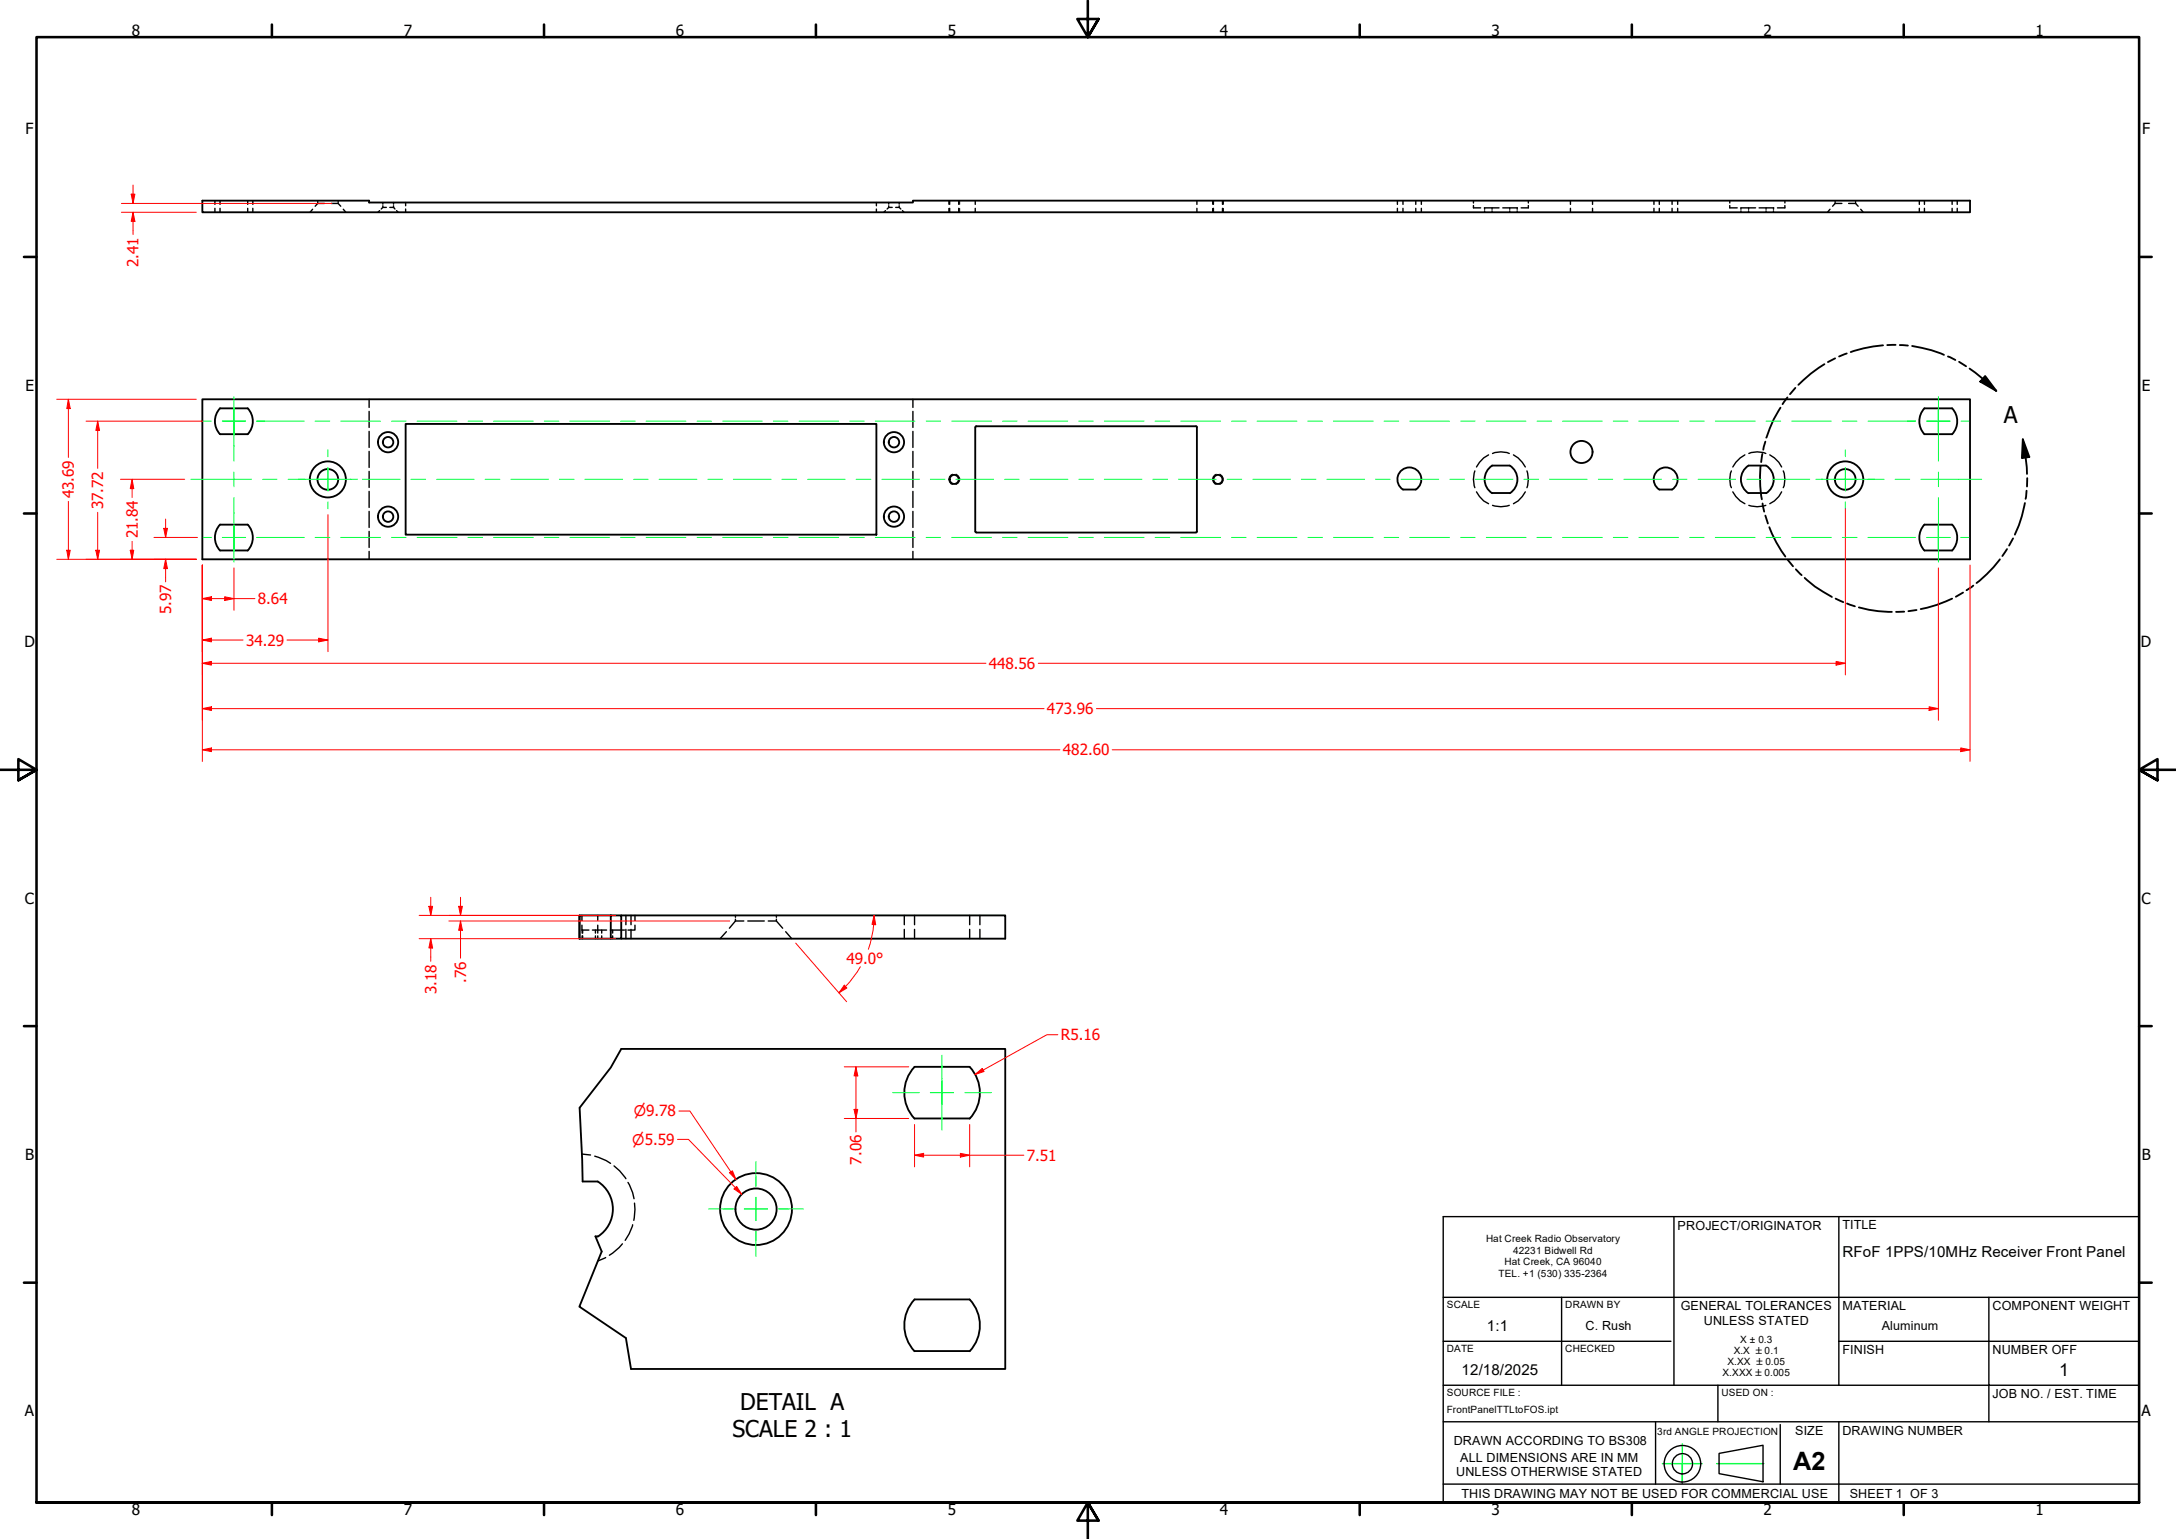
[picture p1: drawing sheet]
<svg xmlns="http://www.w3.org/2000/svg" width="594mm" height="420mm" viewBox="0 0 594 420" stroke-linecap="round" stroke-linejoin="round" font-family="sans-serif">
<!-- layer: Hidden (ANSI) -->
<g fill="none" stroke="#000" stroke-width=".38">
<path d="M58.7 54.8v1M58.7 56.9v1.1M60.1 54.8v1M60.1 56.9v1.1M67.6 54.8v1M67.6 56.9v1.1M69 54.8v1M69 56.9v1.1M85.3 57.1l-.7 .9M86.7 55.5h1.9M86.7 55.5l-.7 .8M86.7 54.8v.2"/>
<path d="M86.7 55.3v.2M90.4 55.5h1.9M92.3 55.5l.7 .8M92.3 54.8v.2M92.3 55.3v.2M93.7 57.1l.7 .9M103.6 57.5l-.4 .5M104.5 56.6h1M104.5 56.6l-.4 .5M104.5 55.3v.4M104.5 56.2v.4M106.4 56.6h1"/>
<path d="M107.4 56.6l.4 .5M107.4 55.3v.4M107.4 56.2v.4M108.3 57.5l.4 .5M110.7 55.3v.9M110.7 57.1v.9M239.3 55.3v.9M239.3 57.1v.9M241.7 57.5l-.4 .5M242.6 56.6h1M242.6 56.6l-.4 .5M242.6 55.3v.4"/>
<path d="M242.6 56.2v.4M244.5 56.6h1M245.5 56.6l.4 .5M245.5 55.3v.4M245.5 56.2v.4M246.4 57.5l.4 .5M259.3 54.8v1M259.3 56.9v1.1M261.7 54.8v1M261.7 56.9v1.1M266.3 54.8v1M266.3 56.9v1.1"/>
<path d="M326.8 54.8v1M326.8 56.9v1.1M331.3 54.8v1M331.3 56.9v1.1M333.8 54.8v1M333.8 56.9v1.1M381.5 54.8v1M381.5 56.9v1.1M383 54.8v1M383 56.9v1.1M386.5 54.8v1M386.5 56.9v1.1"/>
<path d="M388 54.8v1M388 56.9v1.1M402.3 56.1v.6h1.9M402.3 54.8v.6M405.3 57.6v.4M407.4 56.7v.4M407.4 57.6v.4M409.3 56.7h-4v.4M410.3 56.7h4M412.2 56.7v.4M412.2 57.6v.4M414.2 56.7v.4"/>
<path d="M414.2 57.6v.4M417.3 56.1v.6h-2M417.3 54.8v.6M428.8 54.8v1M428.8 56.9v1.1M434.8 54.8v1M434.8 56.9v1.1M451.5 54.8v1M451.5 56.9v1.1M453 54.8v1M453 56.9v1.1M456.5 54.8v1"/>
<path d="M456.5 56.9v1.1M458 54.8v1M458 56.9v1.1M472.2 56.1v.6h2.1M472.2 54.8v.6M475.3 57.6v.4M477.4 56.7v.4M477.4 57.6v.4M479.3 56.7h-4v.4M480.3 56.7h4M482.2 56.7v.4M482.2 57.6v.4"/>
<path d="M484.2 56.7v.4M484.2 57.6v.4M487.3 56.1v.6h-2M487.3 54.8v.6M499.6 57.1l-.7 .9M501 55.5h1.9M501 55.5l-.7 .8M501 54.8v.2M501 55.3v.2M504.7 55.5h1.9M506.6 55.5l.7 .8M506.6 54.8v.2"/>
<path d="M506.6 55.3v.2M508 57.1l.7 .9M524 54.8v1M524 56.9v1.1M525.4 54.8v1M525.4 56.9v1.1M533 54.8v1M533 56.9v1.1M534.4 54.8v1M534.4 56.9v1.1M100.8 109v2.2M100.8 112.3v4.4"/>
<path d="M100.8 117.8v4.4M249.2 109v2.2M249.2 112.3v4.4M249.2 117.8v4.4M100.8 123.2v4.4M100.8 128.7v4.4M100.8 134.2v4.3M100.8 139.6v4.4M249.2 123.2v4.4M249.2 128.7v4.4M249.2 134.2v4.3M249.2 139.6v4.4"/>
<path d="M402.7 128.6a7 7 0 0 0 0 4.5M403.1 134.3l.8 1.3 1.2 1.2 1.3 .7M406.4 124.2l-1.3 .8-1.2 1.2-.8 1.3M407.5 123.8a6.1 6.1 0 0 1 4.6 0M407.5 138a7 7 0 0 0 4.6 0M413.2 124.2l1.3 .8 1.1 1.2 .8 1.3M416.4 134.3l-.8 1.3-1.1 1.2-1.3 .7M416.9 128.6a7 7 0 0 1 0 4.5M472.7 128.6a6.1 6.1 0 0 0 0 4.5M473.1 134.3l.8 1.3 1.2 1.2 1.3 .7M476.4 124.2l-1.3 .8-1.2 1.2-.8 1.3M477.5 123.8a6.3 6.3 0 0 1 4.6 0"/>
<path d="M477.5 138a7.2 7.2 0 0 0 4.6 0M483.2 124.2l1.2 .8 1.2 1.2 .8 1.3M486.4 134.3l-.8 1.3-1.2 1.2-1.2 .7M486.9 128.6a6.1 6.1 0 0 1 0 4.5M100.8 145.1v4.4M100.8 150.5v2.2M249.2 145.1v4.4M249.2 150.5v2.2M158.9 249.9v1.3M158.9 252.6v1.3h1.9M158.9 253.9v.8M158.9 255.5v.8"/>
<path d="M159.1 253.9v.8M159.1 255.5v.8M161.7 253.9h3.9M162.6 253.9v.8M162.6 255.5v.8M163.2 249.9v1.3M163.2 252.6v2.1M163.2 255.5v.8M164.3 253.9v.8M164.3 255.5v.8M166.6 253.9h3.9M167.3 253.9v.8"/>
<path d="M167.3 255.5v.8M170.9 249.9v2.6M170.9 253.7v2.6M172.3 249.9v2.6M172.3 253.7v2.6M173.4 252.6v1.3h-2M173.4 249.9v1.3M198.3 254.4l-1.7 1.9M200.8 251.4h2.3M200.8 251.4l-1.7 2M200.8 249.9v.5M200.8 250.9v.5"/>
<path d="M204.2 251.4h4.5M209.7 251.4h2.3l1.7 2M212 249.9v.5M212 250.9v.5M214.5 254.4l1.7 1.9M246.9 249.9v2.6M246.9 253.7v2.6M249.7 249.9v2.6M249.7 253.7v2.6M264.7 249.9v2.6M264.7 253.7v2.6M267.5 249.9v2.6"/>
<path d="M267.5 253.7v2.6M158.9 315.1l2.3 .2M162.4 315.6l3.1 1.2 1.2 .8M167.6 318.3l1.6 1.3 1.7 2.2M169.9 339.6l-.9 1-2.6 2.1M171.4 322.8l1.3 2.8 .4 1.7M172.7 334.4l-.9 2.4-1.1 1.8M173.2 328.5l.2 1.7-.4 3M165.4 343.3l-2.2 1"/>
</g>
<!-- layer: Hidden Narrow (ANSI) -->
<path d="M259 54.8v1M259 56.9v1.1M262 54.8v1M262 56.9v1.1M331 54.8v1M331 56.9v1.1M334 54.8v1M334 56.9v1.1M260.1 129.5a1.44 1.44 0 0 0-1.1 1.4 1.44 1.44 0 0 0 1.1 1.3M261 129.5a1.45 1.45 0 0 1 1 1.4 1.45 1.45 0 0 1-1 1.3M332 129.5a1.47 1.47 0 0 0-1 1.4 1.47 1.47 0 0 0 1 1.3M333 129.5a1.48 1.48 0 0 1 1 1.4 1.48 1.48 0 0 1-1 1.3" fill="none" stroke="#000" stroke-width=".27"/>
<!-- layer: Visible (ANSI) -->
<g fill="none" stroke="#000" stroke-width=".51">
<path d="M55.2 54.8h45.6v.5h148.4v-.5h288.6v3.2h-482.6zM55.2 109h482.6v43.7h-482.6zM60.1 111.5h7.5a5.2 5.2 0 0 1 0 7l-7.5 .1a5.2 5.2 0 0 1 0-7.1zM110.7 115.7h128.6v30.3h-128.6zM266.3 116.6v28.5M266.3 116.6l.2-.2h60l.3 .2M326.8 116.6v28.5l-.3 .2M525.4 111.5h7.5a5.2 5.2 0 0 1 .1 7l-7.6 .1a5.2 5.2 0 0 1 0-7.1zM382.6 128.5a3.3 3.3 0 0 1 4.8 .4 3.3 3.3 0 0 1-.9 4.8h-3.5a3.3 3.3 0 0 1-.4-5.2zM407.4 127.1h4.8a4.5 4.5 0 0 1 0 7.6M407.4 134.6h4.8M407.4 127.1a4.5 4.5 0 0 0 0 7.6"/>
<path d="M452.6 128.5a3.3 3.3 0 0 1 4.8 .4 3.3 3.3 0 0 1-.9 4.8h-3.5a3.3 3.3 0 0 1-.4-5.2zM477.4 134.6h4.8M482.2 127.1h-4.8a4.5 4.5 0 0 0 0 7.6M482.2 127.1a4.5 4.5 0 0 1 0 7.6M60.1 143.2h7.5M60.1 143.2a5.2 5.2 0 0 0 0 7.1h7.5a5.2 5.2 0 0 0 0-7.1M266.3 145.1l.2 .2M266.5 145.4h60M525.4 143.2h7.6M525.4 143.2a5.2 5.2 0 0 0 0 7.1h7.6a5.2 5.2 0 0 0-.1-7.1M169.6 249.9h104.8v6.4h-104.8M169.6 286.4h104.8v87.3h-102.1"/>
<path d="M249.7 291.3h15a10.3 10.3 0 0 1 0 14.1h-15a10.3 10.3 0 0 1 0-14.1zM159.1 322.6h4.1a8.9 8.9 0 0 1 0 15M162.6 337.5h.6M249.7 368.9h15M249.7 368.9a10.3 10.3 0 0 1 0-14.1h15a10.3 10.3 0 0 1 0 14.1"/>
<circle cx="89.5" cy="130.9" r="2.83"/>
<circle cx="89.5" cy="130.9" r="4.9"/>
<circle cx="105.9" cy="120.7" r="1.43"/>
<circle cx="105.9" cy="120.7" r="2.76"/>
<circle cx="244.1" cy="120.7" r="1.43"/>
<circle cx="244.1" cy="120.7" r="2.76"/>
<circle cx="260.5" cy="130.9" r="1.24"/>
<circle cx="332.5" cy="130.9" r="1.24"/>
<circle cx="431.8" cy="123.4" r="3"/>
<circle cx="503.8" cy="130.9" r="2.83"/>
<circle cx="503.8" cy="130.9" r="4.9"/>
<circle cx="105.9" cy="141" r="1.43"/>
<circle cx="105.9" cy="141" r="2.76"/>
<circle cx="244.1" cy="141" r="1.43"/>
<circle cx="244.1" cy="141" r="2.76"/>
<circle cx="206.4" cy="330.1" r="5.6"/>
<circle cx="206.4" cy="330.1" r="9.8"/>
</g>
<!-- layer: Break Line (ANSI) -->
<path d="M158.2 249.9v6.4M158.2 256.3h8.6M166.8 249.9h2.8v6.4h-2.8zM166.8 249.9h-8.6v6.4M169.6 286.4l-2.8 5-8.6 11 .9 20.2M162.6 337.5l1.7 4.2-6.1 15 12.7 8.6 1.4 8.4" fill="none" stroke="#000" stroke-width=".51"/>
<!-- layer: Detail Boundary (ANSI) -->
<g fill="none" stroke="#000" stroke-width=".51">
<path d="M498.1 99.4a35.4 35.4 0 0 0-7.1 5.7M501 97.8l-2 1M504.2 96.5l-2.1 .8M514.1 94.3a35 35 0 0 0-8.8 1.8M517.5 94.1l-2.3 .1M518.7 94.2l2.2 .1M522 94.5h.1a32.4 32.4 0 0 1 8.6 2.4M531.8 97.3l2 1M534.9 98.8l1.9 1.2M486.1 111.3a32.3 32.3 0 0 0-3.9 8.2M488 108.5l-1.3 1.8M490.2 105.9l-1.5 1.7"/>
<path d="M537.7 100.6l3.6 2.8 3.7 3.3M542 102.7l3 4-4.4-2.5zM552.3 119.9l1.7 4.9-2 .3zM552.3 119.9l.7 5 .4 4.5M480.7 127.3a30.1 30.1 0 0 0 .3 9M481.1 123.9l-.3 2.3M481.2 137.5l.4 2.2M482 120.6l-.6 2.2M552.8 137.3a34.8 34.8 0 0 1-2.7 8.7M553.3 134l-.3 2.2M553.5 130.5l-.1 2.3M482 140.8l.7 2.1"/>
<path d="M483 143.9a33.5 33.5 0 0 0 4.4 8M488.1 152.8l1.4 1.8M490.3 155.4l1.6 1.6M492.7 157.8a31 31 0 0 0 7.4 5.2M538.7 159.9l-1.8 1.2M546 152.7a30.4 30.4 0 0 1-6.4 6.5M547.9 149.9l-1.2 1.9M549.6 147l-1.1 1.9M501.1 163.4l2.1 1M504.3 164.8l2.1 .7M507.5 165.8a33.1 33.1 0 0 0 9 1.2M519.9 167h-2.2"/>
<path d="M523.2 166.5l-2.2 .4M533 163.4a34 34 0 0 1-8.6 2.9M535.9 161.8l-1.9 1.1"/>
</g>
<path d="M542 102.7l3 4-4.4-2.5zM552.3 119.9l1.7 4.9-2 .3z" fill="#000"/>
<!-- layer: Border (ANSI) -->
<g fill="none" stroke="#000" stroke-width=".7">
<path d="M74.2 6.7v3.4M148.5 6.7v3.4M222.8 6.7v3.4M297 .2v9.9l-2.9-4.9h5.8l-2.9 4.9 2.9-4.9M371.2 6.7v3.4M445.5 6.7v3.4M519.7 6.7v3.4M6.5 70.1h3.5M584 70.1h3.4M6.5 140.2h3.5M584 140.2h3.4M0 210.2h10l-5-3v5.8l5-2.8-5 2.8"/>
<path d="M594 210.2h-10l5-3v5.8l-5-2.8 5 2.8M6.5 280.1h3.5M584 280.1h3.4M6.5 350.2h3.5M584 350.2h3.4M10 410.2v-400.1h574v400.1h-574h574M74.2 410.2v3.4M148.5 410.2v3.4M222.8 410.2v3.4M299.9 415.1l-2.9-4.9 2.9 4.9h-5.8l2.9-4.9v10M371.2 410.2v3.4M445.5 410.2v3.4"/>
<path d="M519.7 410.2v3.4"/>
</g>
<!-- layer: Sketch Geometry(Design Office) -->
<g fill="none" stroke="#000" stroke-width=".38">
<path d="M394 332.1h190v78.1h-190zM457 332.1v46.1M502 332.1v46.1M394 354.2h190M426.3 354.2v24M543 354.2v24h41M394 366.2h62.2M394 378.2h108M469 378.2v10M502 366.2h82M502 378.2h41v10M394 388.2h190"/>
<path d="M452 388.2v17M459.3 399.6v5.3M469.3 396.8l12-2.2v9.9l-12-2.2zM486 388.9v16.3M502 388.2v22M394 405.2h190"/>
<circle cx="459.3" cy="399.6" r="5"/>
<circle cx="459.3" cy="399.6" r="2.76"/>
</g>
<path d="M453.8 399.6h10.9M459.3 394.2v10.7M468.7 399.6h12.8" fill="none" stroke="#0f0" stroke-width=".38"/>
<!-- layer: Centerline (ANSI) -->
<g fill="none" stroke="#00ff40" stroke-width=".27">
<path d="M63.9 108.3v17.6M529.2 108.3v17.6M52.1 130.9h16.5M63.9 135.9v17.6M63.9 128.9v4M71.7 130.9h3.9M78.7 130.9h10.2M91.9 130.9h4M98.9 130.9h10.3M112.2 130.9h4M119.2 130.9h10.3M132.5 130.9h4"/>
<path d="M139.4 130.9h10.3M152.7 130.9h4M159.7 130.9h10.3M173 130.9h4M180 130.9h10.2M193.2 130.9h4M200.2 130.9h10.3M213.5 130.9h4M220.5 130.9h10.3M233.7 130.9h4M240.7 130.9h10.3M254 130.9h4"/>
<path d="M261 130.9h10.3M274.3 130.9h4M281.2 130.9h10.3M294.5 130.9h4M301.5 130.9h10.3M314.8 130.9h4M321.8 130.9h10.2M335 130.9h4M342 130.9h10.3M355.3 130.9h4M362.3 130.9h10.3M375.5 130.9h4"/>
<path d="M382.5 130.9h10.3M395.8 130.9h4M402.8 130.9h10.3M416.1 130.9h4M423 130.9h10.3M436.4 130.9h3.9M443.4 130.9h10.2M456.6 130.9h4M463.6 130.9h10.2M476.9 130.9h3.9M483.9 130.9h10.2M497.1 130.9h4"/>
<path d="M504.1 130.9h10.3M517.4 130.9h4M524.4 130.9h16.6M529.2 128.9v4M529.2 135.9v17.6"/>
</g>
<!-- layer: Center Mark (ANSI) -->
<g fill="none" stroke="#00ff40" stroke-width=".27">
<path d="M60.7 115h3.2v-3.2v6.4v-3.2h3.2M70 115h2.2M520.8 115h2.2M526 115h6.4M529.2 111.8v6.4zM81.5 130.9h1.8M86.4 130.9h6.3zM89.5 127.7v6.3zM89.5 122.8v1.9M89.5 137v1.9M95.7 130.9h1.9M495.7 130.9h1.9"/>
<path d="M500.6 130.9h6.4zM503.8 127.7v6.3zM503.8 122.8v1.9M503.8 137v1.9M510 130.9h1.9M55.5 146.7h2.2M60.7 146.7h6.4M63.9 143.6v6.3zM526 146.7h3.2v-3.1v6.3v-3.2h3.2M535.4 146.7h2.1"/>
</g>
<!-- layer: Dimension (ANSI) -->
<path d="M55.2 204.7h2.5" fill="none" stroke="#f00" stroke-width=".27"/>
<path d="M55.2 204.7l2.5-.5v1z" fill="#f00"/>
<path d="M55.2 204.7l2.5-.5v1zM535.3 204.7h2.5" fill="none" stroke="#f00" stroke-width=".27"/>
<path d="M535.3 204.2l2.5 .5-2.5 .5z" fill="#f00"/>
<path d="M55.2 154.3v53.6M537.8 154.3v53.6M55.2 193.5h2.5M57.7 204.7h231.7M303.7 204.7h231.6M535.3 204.2l2.5 .5-2.5 .5z" fill="none" stroke="#f00" stroke-width=".27"/>
<path d="M55.2 193.5l2.5-.5v1z" fill="#f00"/>
<path d="M55.2 193.5l2.5-.5v1zM526.7 193.5h2.5" fill="none" stroke="#f00" stroke-width=".27"/>
<path d="M526.7 193l2.5 .5-2.5 .5z" fill="#f00"/>
<path d="M55.2 154.3v42.3M529.2 155v41.6M55.2 181.1h2.5M57.7 193.5h227.4M299.3 193.5h227.4M526.7 193l2.5 .5-2.5 .5z" fill="none" stroke="#f00" stroke-width=".27"/>
<path d="M55.2 181.1l2.5-.5v1z" fill="#f00"/>
<path d="M55.2 181.1l2.5-.5v1zM501.3 181.1h2.5" fill="none" stroke="#f00" stroke-width=".27"/>
<path d="M501.3 180.6l2.5 .5-2.5 .5z" fill="#f00"/>
<path d="M503.8 138.9v7.8M55.2 154.3v30M503.8 146.9v37.4M55.2 174.7h2.5M57.7 181.1h211.5M283.5 181.1h217.8M501.3 180.6l2.5 .5-2.5 .5z" fill="none" stroke="#f00" stroke-width=".27"/>
<path d="M55.2 174.7l2.5-.5v1z" fill="#f00"/>
<path d="M55.2 174.7l2.5-.5v1zM87 174.7h2.5" fill="none" stroke="#f00" stroke-width=".27"/>
<path d="M87 174.2l2.5 .5-2.5 .5z" fill="#f00"/>
<path d="M55.2 154.3v23.6M89.5 140.5v6.2M89.5 146.9v31M55.2 163.4h2.5M57.7 174.7h8.7M78.4 174.7h8.6M87 174.2l2.5 .5-2.5 .5z" fill="none" stroke="#f00" stroke-width=".27"/>
<path d="M55.2 163.4l2.5-.5v1z" fill="#f00"/>
<path d="M55.2 163.4l2.5-.5v1zM61.3 163.4h2.6" fill="none" stroke="#f00" stroke-width=".27"/>
<path d="M61.3 162.9l2.6 .5-2.6 .5z" fill="#f00"/>
<path d="M45.2 152.7v2.5M55.2 154.3v12.3M63.9 155v11.6M57.7 163.4h3.6M61.3 162.9l2.6 .5-2.6 .5zM63.9 163.4h5.7" fill="none" stroke="#f00" stroke-width=".27"/>
<path d="M45.2 152.7l.5 2.5h-1z" fill="#f00"/>
<path d="M45.2 152.7l.5 2.5h-1zM45.2 144.3v2.4" fill="none" stroke="#f00" stroke-width=".27"/>
<path d="M44.7 144.3h1l-.5 2.4z" fill="#f00"/>
<path d="M36.1 150.2v2.5M42 152.7h11.6M42 146.7h11.9M44.7 144.3h1l-.5 2.4zM45.2 141.7v2.6M45.2 155.2v3.7" fill="none" stroke="#f00" stroke-width=".27"/>
<path d="M35.6 150.2h.9l-.4 2.5z" fill="#f00"/>
<path d="M36.1 130.9v2.5M35.6 150.2h.9l-.4 2.5z" fill="none" stroke="#f00" stroke-width=".27"/>
<path d="M36.1 130.9l.4 2.5h-.9z" fill="#f00"/>
<path d="M32.9 130.9h17.5M36.1 130.9l.4 2.5h-.9zM36.1 133.4v2.4M26.7 150.2v2.5M32.9 152.7h20.7M36.1 147.8v2.4" fill="none" stroke="#f00" stroke-width=".27"/>
<path d="M26.2 150.2h1l-.5 2.5z" fill="#f00"/>
<path d="M26.7 115v2.5M26.2 150.2h1l-.5 2.5z" fill="none" stroke="#f00" stroke-width=".27"/>
<path d="M26.7 115l.5 2.5h-1z" fill="#f00"/>
<path d="M23.5 115h32M26.7 115l.5 2.5h-1zM26.7 117.5v10.4M26.7 139.9v10.3M18.7 150.2v2.5M23.5 152.7h30.1" fill="none" stroke="#f00" stroke-width=".27"/>
<path d="M18.2 150.2h1l-.5 2.5z" fill="#f00"/>
<path d="M18.7 109v2.5M18.2 150.2h1l-.5 2.5z" fill="none" stroke="#f00" stroke-width=".27"/>
<path d="M18.7 109l.5 2.5h-1z" fill="#f00"/>
<path d="M36.3 58v2.4M15.5 109h38.1M18.7 109l.5 2.5h-1zM18.7 111.5v13.4M18.7 136.9v13.3M15.5 152.7h38.1" fill="none" stroke="#f00" stroke-width=".27"/>
<path d="M36.3 58l.5 2.4h-1z" fill="#f00"/>
<path d="M36.3 58l.5 2.4h-1zM36.3 53v2.5" fill="none" stroke="#f00" stroke-width=".27"/>
<path d="M35.8 53h1l-.5 2.5z" fill="#f00"/>
<path d="M33.1 58h20.5M33.1 55.5h57.6M35.8 53h1l-.5 2.5zM36.3 50.5v2.5M36.3 60.4v3.7M199.5 319.9l1.4 2.1" fill="none" stroke="#f00" stroke-width=".27"/>
<!-- layer: Center Mark (ANSI) -->
<path d="M243.7 298.3h7.3M257.2 295.1v3.2h-3.2h6.3h-3.1v3.2zM263.4 298.3h7.3M206.4 317.1v6.8M193.4 330.1h6.8M203.2 330.1h6.3M206.4 326.9v6.3M206.4 336.2v6.8M212.6 330.1h6.7" fill="none" stroke="#00ff40" stroke-width=".27"/>
<!-- layer: Centerline (ANSI) -->
<path d="M257.2 288.1v20.4" fill="none" stroke="#00ff40" stroke-width=".27"/>
<!-- layer: Dimension (ANSI) -->
<path d="M199.1 320.1l.9-.5 .9 2.4z" fill="#f00"/>
<path d="M185.4 303.3h2.9l11.2 16.6M199.1 320.1l.9-.5 .9 2.4zM200.8 324.3l1.7 1.8" fill="none" stroke="#f00" stroke-width=".27"/>
<path d="M201.1 323.9l1.4 2.2-2.1-1.5z" fill="#f00"/>
<path d="M185 311.1h3l12.8 13.2M262.2 315.4h2.5M201.1 323.9l1.4 2.2-2.1-1.5z" fill="none" stroke="#f00" stroke-width=".27"/>
<path d="M262.2 314.9l2.5 .5-2.5 .5z" fill="#f00"/>
<path d="M249.7 315.4h2.5M262.2 314.9l2.5 .5-2.5 .5z" fill="none" stroke="#f00" stroke-width=".27"/>
<path d="M249.7 315.4l2.5-.5v1z" fill="#f00"/>
<path d="M233.7 302.9v2.5M249.7 315.4l2.5-.5v1zM249.7 307v11.6M252.2 315.4h10M264.7 315.4h14.8M264.7 307v11.6" fill="none" stroke="#f00" stroke-width=".27"/>
<path d="M233.2 302.9h1l-.5 2.5z" fill="#f00"/>
<path d="M233.7 291.3v2.4M233.2 302.9h1l-.5 2.5z" fill="none" stroke="#f00" stroke-width=".27"/>
<path d="M233.7 291.3l.5 2.4h-1z" fill="#f00"/>
<path d="M230.5 291.3h17.6M233.7 291.3l.5 2.4h-1zM233.7 293.7v9.2M268.4 292.1l-2.2 1.2M230.5 305.4h17.6M233.7 305.4v3.6" fill="none" stroke="#f00" stroke-width=".27"/>
<path d="M266.2 293.3l2-1.6 .5 .8z" fill="#f00"/>
<path d="M117.6 256.3v2.5M266.2 293.3l2-1.6 .5 .8zM288.8 282.5h-3l-17.4 9.6" fill="none" stroke="#f00" stroke-width=".27"/>
<path d="M117.6 256.3l.5 2.5h-1z" fill="#f00"/>
<path d="M117.6 256.3l.5 2.5h-1zM117.6 247.4v2.5" fill="none" stroke="#f00" stroke-width=".27"/>
<path d="M117.1 247.4h1l-.5 2.5z" fill="#f00"/>
<path d="M114.4 256.3h53.6M114.4 249.9h53.6M117.1 247.4h1l-.5 2.5zM117.6 245v2.4M117.6 258.8v3.6M125.7 247.4v2.5" fill="none" stroke="#f00" stroke-width=".27"/>
<path d="M125.2 247.4h1l-.5 2.5z" fill="#f00"/>
<path d="M125.2 247.4h1l-.5 2.5zM125.7 251.4v2.6" fill="none" stroke="#f00" stroke-width=".27"/>
<path d="M125.7 251.4l.5 2.6h-1z" fill="#f00"/>
<path d="M122.6 249.9h45.4M122.6 251.4h76.6M125.7 251.4l.5 2.6h-1zM125.7 245v2.4M125.7 254v7.6M230.8 269.3l-1.8 1.8" fill="none" stroke="#f00" stroke-width=".27"/>
<path d="M230.5 269l.7 .7-2.2 1.4z" fill="#f00"/>
<path d="M238.6 249.9v2.6M230.5 269l.7 .7-2.2 1.4z" fill="none" stroke="#f00" stroke-width=".27"/>
<path d="M238.6 249.9l.5 2.6-1-.1z" fill="#f00"/>
<path d="M217.2 257.5l13.9 16M238.5 252.4a28 28 0 0 1-1.4 6.8M238.6 249.9l.5 2.6-1-.1zM234.9 263.9a28 28 0 0 1-4.1 5.4" fill="none" stroke="#f00" stroke-width=".27"/>
<!-- layer: Centerline (ANSI) -->
<g fill="none" stroke="#00ff40" stroke-width=".27">
<path d="M55.5 115h2.2M60.7 115h6.4M70 115h13.1M86 115h4M93 115h10.9M106.9 115h4M113.9 115h10.9M127.8 115h4M134.7 115h10.9M148.6 115h4M155.6 115h10.8M169.4 115h4"/>
<path d="M176.4 115h10.9M190.3 115h3.9M197.3 115h10.9M211.1 115h4M218.1 115h10.9M232 115h4M239 115h10.8M252.9 115h3.9M259.8 115h10.9M273.7 115h4M280.7 115h10.8M294.5 115h4"/>
<path d="M301.5 115h10.9M315.3 115h4M322.3 115h10.9M336.2 115h4M343.2 115h10.9M357.1 115h4M364 115h10.9M377.9 115h4M384.9 115h10.8M398.8 115h3.9M405.8 115h10.8M419.6 115h4"/>
<path d="M426.6 115h10.9M440.4 115h4M447.4 115h10.9M461.3 115h4M468.3 115h10.9M482.2 115h4M489.1 115h10.9M503 115h4M510 115h13M526 115h6.4M535.4 115h2.1M55.5 146.7h2.2"/>
<path d="M60.7 146.7h6.4M70 146.7h13.1M86 146.7h4M93 146.7h10.9M106.9 146.7h4M113.9 146.7h10.9M127.8 146.7h4M134.7 146.7h10.9M148.6 146.7h4M155.6 146.7h10.8M169.4 146.7h4M176.4 146.7h10.9"/>
<path d="M190.3 146.7h3.9M197.3 146.7h10.9M211.1 146.7h4M218.1 146.7h10.9M232 146.7h4M239 146.7h10.8M252.9 146.7h3.9M259.8 146.7h10.9M273.7 146.7h4M280.7 146.7h10.8M294.5 146.7h4M301.5 146.7h10.9"/>
<path d="M315.3 146.7h4M322.3 146.7h10.9M336.2 146.7h4M343.2 146.7h10.9M357.1 146.7h4M364 146.7h10.9M377.9 146.7h4M384.9 146.7h10.8M398.8 146.7h3.9M405.8 146.7h10.8M419.6 146.7h4M426.6 146.7h10.9"/>
<path d="M440.4 146.7h4M447.4 146.7h10.9M461.3 146.7h4M468.3 146.7h10.9M482.2 146.7h4M489.1 146.7h10.9M503 146.7h4M510 146.7h13M526 146.7h6.4M535.4 146.7h2.1"/>
</g>
<text font-size="6.9" x="489.5" y="401.4">A2</text>
<g font-size="6.3">
<text x="547.1" y="115.4">A</text>
<text x="202.1" y="384.9">DETAIL A</text>
<text x="200" y="392.3">SCALE 2 : 1</text>
</g>
<text font-size="4.8" x="562.2" y="375.6">1</text>
<g font-size="4.2">
<text x="36" y="9.8">8</text>
<text x="110.2" y="9.8">7</text>
<text x="184.5" y="9.8">6</text>
<text x="258.8" y="9.8">5</text>
<text x="333" y="9.8">4</text>
<text x="407.2" y="9.8">3</text>
<text x="481.5" y="9.8">2</text>
<text x="555.8" y="9.8">1</text>
<text x="7" y="36.7">F</text>
<text x="584.8" y="36.7">F</text>
<text x="6.9" y="106.7">E</text>
<text x="584.8" y="106.7">E</text>
<text x="6.7" y="176.7">D</text>
<text x="584.5" y="176.7">D</text>
<text x="6.8" y="246.7">C</text>
<text x="584.6" y="246.7">C</text>
<text x="6.9" y="316.7">B</text>
<text x="584.7" y="316.7">B</text>
<text x="6.8" y="386.7">A</text>
<text x="584.6" y="386.7">A</text>
<text x="36" y="413.6">8</text>
<text x="110.2" y="413.6">7</text>
<text x="184.5" y="413.6">6</text>
<text x="258.8" y="413.6">5</text>
<text x="333" y="413.6">4</text>
<text x="407.2" y="413.6">3</text>
<text x="481.5" y="413.6">2</text>
<text x="555.8" y="413.6">1</text>
</g>
<g font-size="4.2" fill="#f00">
<text x="37.8" y="73" transform="rotate(-90 37.8 73)">2.41</text>
<text x="20.2" y="136.1" transform="rotate(-90 20.2 136.1)">43.69</text>
<text x="28.2" y="139" transform="rotate(-90 28.2 139)">37.72</text>
<text x="37.6" y="147" transform="rotate(-90 37.6 147)">21.84</text>
<text x="46.7" y="167.7" transform="rotate(-90 46.7 167.7)">5.97</text>
<text x="70.4" y="165">8.64</text>
<text x="67.2" y="176.3">34.29</text>
<text x="269.9" y="182.6">448.56</text>
<text x="285.8" y="195">473.96</text>
<text x="290.2" y="206.2">482.60</text>
<text x="231.1" y="263.1">49.0°</text>
<text x="127.3" y="268.3" transform="rotate(-90 127.3 268.3)">.76</text>
<text x="119.1" y="271.4" transform="rotate(-90 119.1 271.4)">3.18</text>
<text x="289.6" y="284">R5.16</text>
<text x="235.2" y="317.9" transform="rotate(-90 235.2 317.9)">7.06</text>
<text x="280.4" y="316.8">7.51</text>
</g>
<g font-size="4.1">
<text x="503" y="343.2">RFoF 1PPS/10MHz Receiver Front Panel</text>
<text x="406" y="363.4">1:1</text>
<text x="399" y="375.4">12/18/2025</text>
</g>
<g font-size="3.9" fill="#f00">
<text x="173" y="304.8">⌀9.78</text>
<text x="172.6" y="312.5">⌀5.59</text>
</g>
<g font-size="3.4">
<text x="458" y="335.7">PROJECT/ORIGINATOR</text>
<text x="503" y="335.6">TITLE</text>
<text x="458.9" y="357.7">GENERAL TOLERANCES</text>
<text x="503" y="357.7">MATERIAL</text>
<text x="544" y="357.7">COMPONENT WEIGHT</text>
<text x="432.9" y="363.1">C. Rush</text>
<text x="465.1" y="361.6">UNLESS STATED</text>
<text x="513.8" y="363.1">Aluminum</text>
<text x="503" y="369.7">FINISH</text>
<text x="544" y="369.7">NUMBER OFF</text>
<text x="544" y="381.7">JOB NO. / EST. TIME</text>
<text x="396.9" y="394.4">DRAWN ACCORDING TO BS308</text>
<text x="490.1" y="391.7">SIZE</text>
<text x="503" y="391.7">DRAWING NUMBER</text>
<text x="398.7" y="399.1">ALL DIMENSIONS ARE IN MM</text>
<text x="397.6" y="403">UNLESS OTHERWISE STATED</text>
<text x="399" y="408.9">THIS DRAWING MAY NOT BE USED FOR COMMERCIAL USE</text>
<text x="505" y="408.9">SHEET 1 OF 3</text>
</g>
<g font-size="2.7">
<text x="405.7" y="339.1">Hat Creek Radio Observatory</text>
<text x="410.7" y="345.5">Hat Creek, CA 96040</text>
<text x="413.1" y="342.3">42231 Bidwell Rd</text>
<text x="409.1" y="348.6">TEL. +1 (530) 335-2364</text>
<text x="395" y="357.2">SCALE</text>
<text x="427.4" y="357.2">DRAWN BY</text>
<text x="395" y="369.2">DATE</text>
<text x="427.4" y="369.2">CHECKED</text>
<text x="473.3" y="369.7">X.X ±0.1</text>
<text x="475.1" y="366.6">X ± 0.3</text>
<text x="470.3" y="375.6">X.XXX ±0.005</text>
<text x="471.6" y="372.7">X.XX ±0.05</text>
<text x="395" y="381.2">SOURCE FILE :</text>
<text x="470" y="381.2">USED ON :</text>
<text x="395" y="385.7">FrontPanelTTLtoFOS.ipt</text>
<text x="452.4" y="391.6">3rd ANGLE PROJECTION</text>
</g>
</svg>
